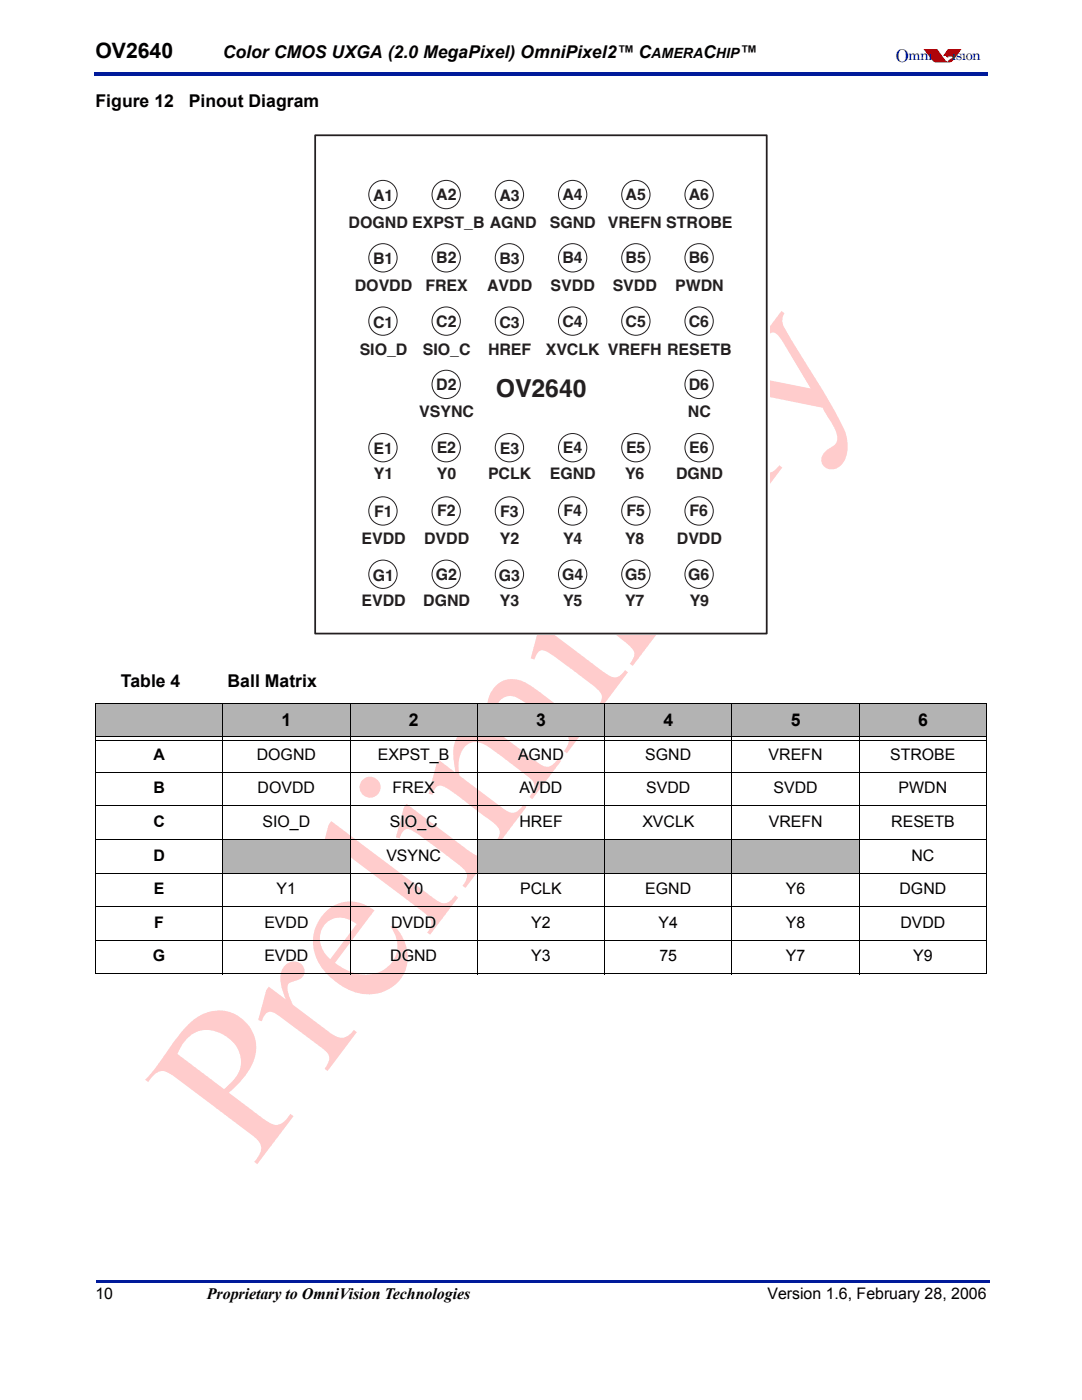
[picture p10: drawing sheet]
<svg xmlns="http://www.w3.org/2000/svg" width="216mm" height="279mm" viewBox="0 0 216 279" stroke-linecap="round" stroke-linejoin="round" font-family="sans-serif">
<g fill="#001a9a">
<path d="M18.7 14.5h.3v.7h-.3z"/>
<path d="M19 14.5h178.2v.7h-178.2z"/>
<path d="M19.1 255.4h.3v.5h-.3z"/>
<path d="M19.4 255.4h178.1v.5h-178.1z"/>
</g>
<g fill="#bf0000">
<path d="M184.3 9.8h2.7l1.2 1.6a1.43 1.43 0 0 0 .9 .9l.4-.4 .6-.2-.2-.4-1.7-.2 1-1.3h2.6l-1.7 2.3-.4 .3h-3l-.5-.2z" fill-rule="evenodd"/>
<path d="M188.9 11.2l.4 .2h-.3l-.2-.1z" fill-rule="evenodd"/>
</g>
<g fill="#bf0000">
<path d="M184.3 9.8l1.9 2.4 .5 .2h2.7l.5-.1 1.9-2.5h-2.6l-1 1.3 1.7 .1 .2 .5-.2-.1-.4 .3-.4 .5-.4-.2-1.7-2.4h-2.7h2.7l1.7 2.4 .4 .2 .1-.1a.88 .88 0 0 1 .9-.6l-.2-.5-.6 .1-.2-.2h-.9l1-1.3h2.7l-1.8 2.3-.3 .3h-3.1l-.5-.2z"/>
<path d="M188.8 11.2h.3l.2 .2-.3 .1-.1-.2 .2 .2 .2-.1v-.1l-.4-.1-.1 .1z"/>
<path d="M188.7 11.3h.2z"/>
</g>
<path d="M191.9 9.9h1v.7h-1z" fill="#fff"/>
<g fill="#bf0000">
<path d="M190 9.9h.8v.7h-.8z"/>
<path d="M185.2 9.9h.8v.7h-.8z"/>
</g>
<g fill="#fcc">
<path d="M57 192.6a2.15 2.15 0 0 1 2.5-.6 2.15 2.15 0 0 1 1.2 2.2 2.4 2.4 0 0 1-2.1 1.6 1.26 1.26 0 0 0-1.2 1.6l.3 1.4 .7 1.7 7.6 5.7a2.85 2.85 0 0 0 4.3-.2l.3-.5 .6 .5-5.8 7.7-.6-.4a2.57 2.57 0 0 0 .6-3.1l-1-.9-5.4-4.1a23.8 23.8 0 0 0-4.6-3.2 1.88 1.88 0 0 0-2.2 1.8l-.7-.2 1.6-6 .5-.7 3.4 2.6a8.2 8.2 0 0 1-.8-5.9z"/>
<path d="M66.1 163.9l20.1 15.1a4.2 4.2 0 0 0 2.8 1.2 3.3 3.3 0 0 0 1.8-1.5l.6 .4-5.6 7.4-.6-.4a2.21 2.21 0 0 0 .5-2.9l-1.6-1.5-14.3-10.8a10.1 10.1 0 0 0-3.5-2 1.83 1.83 0 0 0-1.5 1.8l-.8-.2 1.6-5.9z"/>
<path d="M98.9 136.9a5.2 5.2 0 0 1 6.8-.2l3.4 2.5a47.1 47.1 0 0 0 6.5 4.6 2.49 2.49 0 0 0 2.5-1.4l.6 .5-5.6 7.4-.6-.4a3 3 0 0 0 .9-2.9 13.1 13.1 0 0 0-3.5-2.9 39.9 39.9 0 0 0-7.4-5.1 3.2 3.2 0 0 0-3.7 2.5 10 10 0 0 0-.2 4.1l8.5 6.4a2.67 2.67 0 0 0 2.8 .9l1.5-1.5 .6 .4-5.8 7.7-.6-.5 .3-.4a2.1 2.1 0 0 0-.2-3.3l-6.4-4.9a12.9 12.9 0 0 0-3.7-2.2 3.1 3.1 0 0 0-3.8 2.5 8 8 0 0 0-.1 4.1l8.1 6.1a5.5 5.5 0 0 0 2.4 1.3 2.9 2.9 0 0 0 2.3-1.6l.6 .4-5.7 7.5-.6-.5a2.28 2.28 0 0 0 .6-2.9l-1-1-6.1-4.6a18.5 18.5 0 0 0-4-2.6 1.39 1.39 0 0 0-1.8 1.2l-.2 .5-.8-.2 1.6-5.9 .6-.8 3.2 2.5-.2-.9a8.4 8.4 0 0 1 .9-6.8 4.7 4.7 0 0 1 6.1-1.4 10.2 10.2 0 0 1 .1-6.7z"/>
<path d="M119 110.3a5 5 0 0 1 6.1-.1l7.8 5.8a5.1 5.1 0 0 0 3.4 1.6 3.5 3.5 0 0 0 1.7-1.5l.6 .5-5.7 7.5-.6-.5 .3-.4a2.1 2.1 0 0 0-.2-3.4l-7-5.2a7.3 7.3 0 0 0-3.8-1.9 3.3 3.3 0 0 0-3 3.3l-.1 2.2 .2 1.1 7.9 6a4.2 4.2 0 0 0 2.9 1.3 3.4 3.4 0 0 0 1.8-1.6l.6 .4-5.6 7.5-.6-.5a2.19 2.19 0 0 0 .4-2.9 101.5 101.5 0 0 0-9.5-7.4 2.87 2.87 0 0 0-2.2-.9l-.5 .3-.4 .6-.4 .9-.7-.2 1.5-5.9 .6-.8 3.2 2.5a11 11 0 0 1 0-6.5l.4-.7z"/>
<path d="M141.9 79.9a2.15 2.15 0 0 1 2.5-.6 2.15 2.15 0 0 1 1.2 2.3 2.4 2.4 0 0 1-2.1 1.6 1.26 1.26 0 0 0-1.2 1.5l.3 1.4 .7 1.7 7.6 5.7a2.85 2.85 0 0 0 4.3-.2l.3-.4 .6 .4-5.8 7.7-.6-.4a2.57 2.57 0 0 0 .6-3.1l-1-.9-5.4-4.1a23.8 23.8 0 0 0-4.6-3.2 1.88 1.88 0 0 0-2.2 1.8l-.7-.2 1.6-6 .5-.7 3.4 2.6a8.2 8.2 0 0 1-.8-5.8z"/>
<path d="M155.9 62.1l.6 .4a2.51 2.51 0 0 0-.1 2.7l5 8.2a93.6 93.6 0 0 1 7.4 13.2 7 7 0 0 1-.7 6 2.37 2.37 0 0 1-4.1-.1 2.6 2.6 0 0 1 1.6-3.1 2.17 2.17 0 0 0 1.3-3.1l-.5-1-2.3-3.9-15.5-3.2a6.8 6.8 0 0 0-3.6 .2l-.9 .6-.6-.4 5.3-7.1 .6 .5a1.73 1.73 0 0 0-.1 2.8l2 .7 10.5 2-6.4-10.4a1.27 1.27 0 0 0-1.1-.7 1.27 1.27 0 0 0-1.2 .7l-.3 .3-.6-.4z"/>
<path d="M37.5 204.6a8 8 0 0 1 10.2-1.7 7.4 7.4 0 0 1 2 10.7 19.3 19.3 0 0 1-4 4.5l7.4 5.6a2.6 2.6 0 0 0 4.1-.4l.8-1 .6 .5-7.3 9.5-.6-.4a3.8 3.8 0 0 0 1.3-3.5 5.9 5.9 0 0 0-2.2-2.2l-14.5-10.9a5.6 5.6 0 0 0-2.9-1.6 4.1 4.1 0 0 0-2.8 2.2l-.6-.4a63.6 63.6 0 0 0 6-8zM37.6 207a9.2 9.2 0 0 0-2.2 3.4l9.3 7 .6-.6a6 6 0 0 0 2.5-6.5 7.2 7.2 0 0 0-7.8-4.6l-.9 .3z"/>
<path d="M64.8 182.2a7.1 7.1 0 0 1 9.9-.5l-7.9 10.5a8.7 8.7 0 0 0 9.4 1.6 5.5 5.5 0 0 0 2.3-8l-.6-.9 .7-.2a8.4 8.4 0 0 1 1.4 10.6 8.7 8.7 0 0 1-12.1 1.3 10.8 10.8 0 0 1-5.5-8.4 8.3 8.3 0 0 1 2.4-6zM65.3 184.1a4.8 4.8 0 0 0 .6 7.3l5.3-7a4.5 4.5 0 0 0-5.9-.3z"/>
<path d="M71.7 157.1a2.1 2.1 0 0 1 4.2 0 2.1 2.1 0 0 1-4.2 0zM81.1 160.4l12.5 9.4a3.1 3.1 0 0 0 2.9 .9l.7-.6 .6-.7 .6 .5-5.5 7.3-.6-.4a2.32 2.32 0 0 0 .5-3l-.4-.4a131.3 131.3 0 0 0-10.3-7.7 1.45 1.45 0 0 0-2.2 1.1l-.1 .5-.8-.2 1.6-6z"/>
<path d="M98.6 121.4a2.1 2.1 0 0 1 4.2 0 2.1 2.1 0 0 1-4.2 0zM108 124.7l12.5 9.5a3.1 3.1 0 0 0 2.9 .8l.7-.6 .6-.7 .6 .5-5.5 7.3-.6-.4a2.32 2.32 0 0 0 .5-3l-.4-.4a131.3 131.3 0 0 0-10.3-7.7 1.45 1.45 0 0 0-2.2 1.2l-.1 .4-.8-.2 1.6-5.9z"/>
<path d="M129.6 96.2a4.8 4.8 0 0 1 5-1.8 41.4 41.4 0 0 1 6.7 4.7l.8 .6a12.7 12.7 0 0 0 4 2.6 1.18 1.18 0 0 0 .9-1.6l-.2-1.6 .9 .7 .4 1.4a4.9 4.9 0 0 1-.7 4.2 2.3 2.3 0 0 1-3.2 .1l-.5-.3 .1 .6a13.6 13.6 0 0 1-.6 5.1 4.6 4.6 0 0 1-7.9 1 6.3 6.3 0 0 1-1.2-5.2l.7-3.3 1.1-4.1-1.2-.9a4.3 4.3 0 0 0-4-1 3.2 3.2 0 0 0-1.6 4.6l.7 .6a2.01 2.01 0 0 1 1.1 2.9 1.89 1.89 0 0 1-3.1-.1 5.8 5.8 0 0 1 0-6.8zM136.9 100l-.7 2.7a7.1 7.1 0 0 0 .3 5.6 3.6 3.6 0 0 0 4.6 1.2 5.1 5.1 0 0 0 1.6-4.2v-.9z"/>
</g>
<g fill="#b3b3b3">
<path d="M19 140.4h25.5v6.5h-25.5z"/>
<path d="M44.4 140.4h25.5v6.5h-25.5z"/>
<path d="M69.8 140.4h25.5v6.5h-25.5z"/>
<path d="M95.2 140.4h25.5v6.5h-25.5z"/>
<path d="M120.6 140.4h25.5v6.5h-25.5z"/>
<path d="M146 140.4h25.5v6.5h-25.5z"/>
<path d="M171.4 140.4h25.5v6.5h-25.5z"/>
<path d="M44.4 167.5h25.4v6.7h-25.4z"/>
<path d="M95.2 167.5h50.8v6.7h-50.8z"/>
<path d="M146 167.5h25.4v6.7h-25.4z"/>
</g>
<g fill="none" stroke="#000" stroke-width=".2">
<path d="M19 140.4h177.9M19 154.1h177.9M19 140.5v53.7M19.1 147h177.7M19.1 147.9h177.7M44.5 140.3v54.1M69.8 140.3v54.1M95.2 140.3v54.1M120.6 140.3v54.1M146.1 140.3v54.1M171.5 140.3v54.1M196.8 140.5v53.7"/>
<path d="M19 160.8h177.9M19 167.5h177.9M19 174.2h177.9M19 180.9h177.9M19 187.6h177.9M19 194.4h177.9"/>
</g>
<path d="M62.4 26.8h91.1v99.8h-91.1z" fill="#fff"/>
<path d="M62.9 27h90.1v99.4h-90.1z" fill="none" stroke="#231f20" stroke-width=".35"/>
<g fill="none" stroke="#231f20" stroke-width=".2">
<circle cx="76.4" cy="38.8" r="2.83"/>
<circle cx="89" cy="38.8" r="2.83"/>
<circle cx="101.6" cy="38.8" r="2.83"/>
<circle cx="114.3" cy="38.8" r="2.83"/>
<circle cx="126.9" cy="38.8" r="2.83"/>
<circle cx="139.5" cy="38.8" r="2.83"/>
<circle cx="76.4" cy="51.5" r="2.83"/>
<circle cx="89" cy="51.5" r="2.83"/>
<circle cx="101.6" cy="51.5" r="2.83"/>
<circle cx="114.3" cy="51.5" r="2.83"/>
<circle cx="126.9" cy="51.5" r="2.83"/>
<circle cx="139.5" cy="51.5" r="2.83"/>
<circle cx="76.4" cy="64.1" r="2.83"/>
<circle cx="89" cy="76.7" r="2.83"/>
<circle cx="89" cy="64.1" r="2.83"/>
<circle cx="101.6" cy="64.1" r="2.83"/>
<circle cx="114.3" cy="64.1" r="2.83"/>
<circle cx="126.9" cy="64.1" r="2.83"/>
<circle cx="139.5" cy="76.7" r="2.83"/>
<circle cx="139.5" cy="64.1" r="2.83"/>
<circle cx="76.4" cy="89.3" r="2.83"/>
<circle cx="89" cy="89.3" r="2.83"/>
<circle cx="101.6" cy="89.3" r="2.83"/>
<circle cx="114.3" cy="89.3" r="2.83"/>
<circle cx="126.9" cy="89.3" r="2.83"/>
<circle cx="139.5" cy="89.3" r="2.83"/>
<circle cx="76.4" cy="114.6" r="2.83"/>
<circle cx="76.4" cy="102" r="2.83"/>
<circle cx="89" cy="114.6" r="2.83"/>
<circle cx="89" cy="102" r="2.83"/>
<circle cx="101.6" cy="114.6" r="2.83"/>
<circle cx="101.6" cy="102" r="2.83"/>
<circle cx="114.3" cy="114.6" r="2.83"/>
<circle cx="114.3" cy="102" r="2.83"/>
<circle cx="126.9" cy="114.6" r="2.83"/>
<circle cx="126.9" cy="102" r="2.83"/>
<circle cx="139.5" cy="114.6" r="2.83"/>
<circle cx="139.5" cy="102" r="2.83"/>
</g>
<text font-size="4.9" fill="#231f20" x="98.9" y="79.3">OV2640</text>
<text font-size="4.2" x="19" y="11.6">OV2640</text>
<g font-size="3.5">
<text x="44.4" y="11.6">Color CMOS UXGA (2.0 MegaPixel) OmniPixel2™ C</text>
<text x="140.3" y="11.6">C</text>
<text x="147.6" y="11.6">™</text>
<text x="19" y="21.4">Figure 12</text>
<text x="37.7" y="21.4">Pinout Diagram</text>
<text x="24.1" y="137.1">Table 4</text>
<text x="45.4" y="137.1">Ball Matrix</text>
<text x="56.2" y="144.8">1</text>
<text x="81.6" y="144.8">2</text>
<text x="107" y="144.8">3</text>
<text x="132.4" y="144.8">4</text>
<text x="157.8" y="144.8">5</text>
<text x="183.2" y="144.8">6</text>
</g>
<text font-size="3.5" fill="#001a9a" x="178.7" y="12.3">O</text>
<g font-size="3.2" fill="#231f20">
<text x="74.5" y="40">A1</text>
<text x="87" y="39.8">A2</text>
<text x="99.6" y="40">A3</text>
<text x="112.2" y="39.8">A4</text>
<text x="124.8" y="39.8">A5</text>
<text x="137.4" y="39.8">A6</text>
<text x="69.6" y="45.6">DOGND EXPST_B AGND</text>
<text x="109.7" y="45.6">SGND</text>
<text x="121.3" y="45.6">VREFN STROBE</text>
<text x="74.5" y="52.7">B1</text>
<text x="87.1" y="52.5">B2</text>
<text x="99.6" y="52.7">B3</text>
<text x="112.2" y="52.5">B4</text>
<text x="124.8" y="52.5">B5</text>
<text x="137.4" y="52.5">B6</text>
<text x="70.8" y="58.1">DOVDD</text>
<text x="84.9" y="58.1">FREX</text>
<text x="97.2" y="58.1">AVDD</text>
<text x="109.9" y="58.1">SVDD</text>
<text x="122.3" y="58.1">SVDD</text>
<text x="134.7" y="58.1">PWDN</text>
<text x="74.5" y="65.4">C1</text>
<text x="87.1" y="65.2">C2</text>
<text x="99.6" y="65.4">C3</text>
<text x="112.2" y="65.2">C4</text>
<text x="124.8" y="65.2">C5</text>
<text x="137.4" y="65.2">C6</text>
<text x="71.8" y="70.9">SIO_D</text>
<text x="84.4" y="70.9">SIO_C</text>
<text x="97.4" y="70.9">HREF</text>
<text x="108.9" y="70.9">XVCLK VREFH RESETB</text>
<text x="87.1" y="77.8">D2</text>
<text x="137.4" y="77.8">D6</text>
<text x="83.6" y="83.1">VSYNC</text>
<text x="137.3" y="83.1">NC</text>
<text x="74.5" y="90.6">E1</text>
<text x="74.6" y="95.6">Y1</text>
<text x="87.1" y="90.4">E2</text>
<text x="87.2" y="95.6">Y0</text>
<text x="97.4" y="95.6">PCLK</text>
<text x="99.7" y="90.6">E3</text>
<text x="109.7" y="95.6">EGND</text>
<text x="112.3" y="90.4">E4</text>
<text x="124.7" y="95.6">Y6</text>
<text x="124.9" y="90.4">E5</text>
<text x="134.9" y="95.6">DGND</text>
<text x="137.5" y="90.4">E6</text>
<text x="74.6" y="103.2">F1</text>
<text x="87.2" y="103">F2</text>
<text x="99.8" y="103.2">F3</text>
<text x="112.4" y="103">F4</text>
<text x="125" y="103">F5</text>
<text x="137.6" y="103">F6</text>
<text x="72.1" y="108.5">EVDD</text>
<text x="84.6" y="108.5">DVDD</text>
<text x="99.8" y="108.5">Y2</text>
<text x="112.3" y="108.5">Y4</text>
<text x="124.7" y="108.5">Y8</text>
<text x="135.1" y="108.5">DVDD</text>
<text x="74.4" y="115.9">G1</text>
<text x="87" y="115.7">G2</text>
<text x="99.6" y="115.9">G3</text>
<text x="112.2" y="115.7">G4</text>
<text x="124.7" y="115.7">G5</text>
<text x="137.3" y="115.7">G6</text>
<text x="72.1" y="121">EVDD</text>
<text x="84.4" y="121">DGND</text>
<text x="99.8" y="121">Y3</text>
<text x="112.3" y="121">Y5</text>
<text x="124.7" y="121">Y7</text>
<text x="137.6" y="121">Y9</text>
</g>
<g font-size="3.2">
<text x="30.6" y="151.7">A</text>
<text x="51.2" y="151.7">DOGND</text>
<text x="75.4" y="151.7">EXPST_B</text>
<text x="103.4" y="151.7">AGND</text>
<text x="128.8" y="151.7">SGND</text>
<text x="153.4" y="151.7">VREFN</text>
<text x="177.6" y="151.7">STROBE</text>
<text x="30.6" y="158.3">B</text>
<text x="51.4" y="158.3">DOVDD</text>
<text x="78.3" y="158.3">FREX</text>
<text x="103.7" y="158.3">AVDD</text>
<text x="128.9" y="158.3">SVDD</text>
<text x="154.3" y="158.3">SVDD</text>
<text x="179.3" y="158.3">PWDN</text>
<text x="30.6" y="165.1">C</text>
<text x="52.4" y="165.1">SIO_D</text>
<text x="77.8" y="165.1">SIO_C</text>
<text x="103.6" y="165.1">HREF</text>
<text x="128.2" y="165.1">XVCLK</text>
<text x="153.4" y="165.1">VREFN</text>
<text x="177.8" y="165.1">RESETB</text>
<text x="30.6" y="171.8">D</text>
<text x="77.1" y="171.8">VSYNC</text>
<text x="181.9" y="171.8">NC</text>
<text x="30.7" y="178.5">E</text>
<text x="55.2" y="178.5">Y1</text>
<text x="80.6" y="178.5">Y0</text>
<text x="103.8" y="178.5">PCLK</text>
<text x="128.8" y="178.5">EGND</text>
<text x="156.8" y="178.5">Y6</text>
<text x="179.5" y="178.5">DGND</text>
<text x="30.8" y="185.2">F</text>
<text x="52.7" y="185.2">EVDD</text>
<text x="78.1" y="185.2">DVDD</text>
<text x="106" y="185.2">Y2</text>
<text x="131.4" y="185.2">Y4</text>
<text x="156.8" y="185.2">Y8</text>
<text x="179.7" y="185.2">DVDD</text>
<text x="30.5" y="191.9">G</text>
<text x="52.7" y="191.9">EVDD</text>
<text x="77.9" y="191.9">DGND</text>
<text x="106" y="191.9">Y3</text>
<text x="131.6" y="191.9">75</text>
<text x="156.8" y="191.9">Y7</text>
<text x="182.2" y="191.9">Y9</text>
<text x="19" y="259.3">10</text>
<text x="41.3" y="259.3">Proprietary to OmniVision Technologies</text>
<text x="153.1" y="259.3">Version 1.6, February 28, 2006</text>
</g>
<g font-size="2.8">
<text x="130" y="11.6">AMERA</text>
<text x="142.9" y="11.6">HIP</text>
</g>
<g font-size="2.8" fill="#001a9a">
<text x="181.2" y="12">mni</text>
<text x="189.9" y="12">ision</text>
</g>
</svg>
